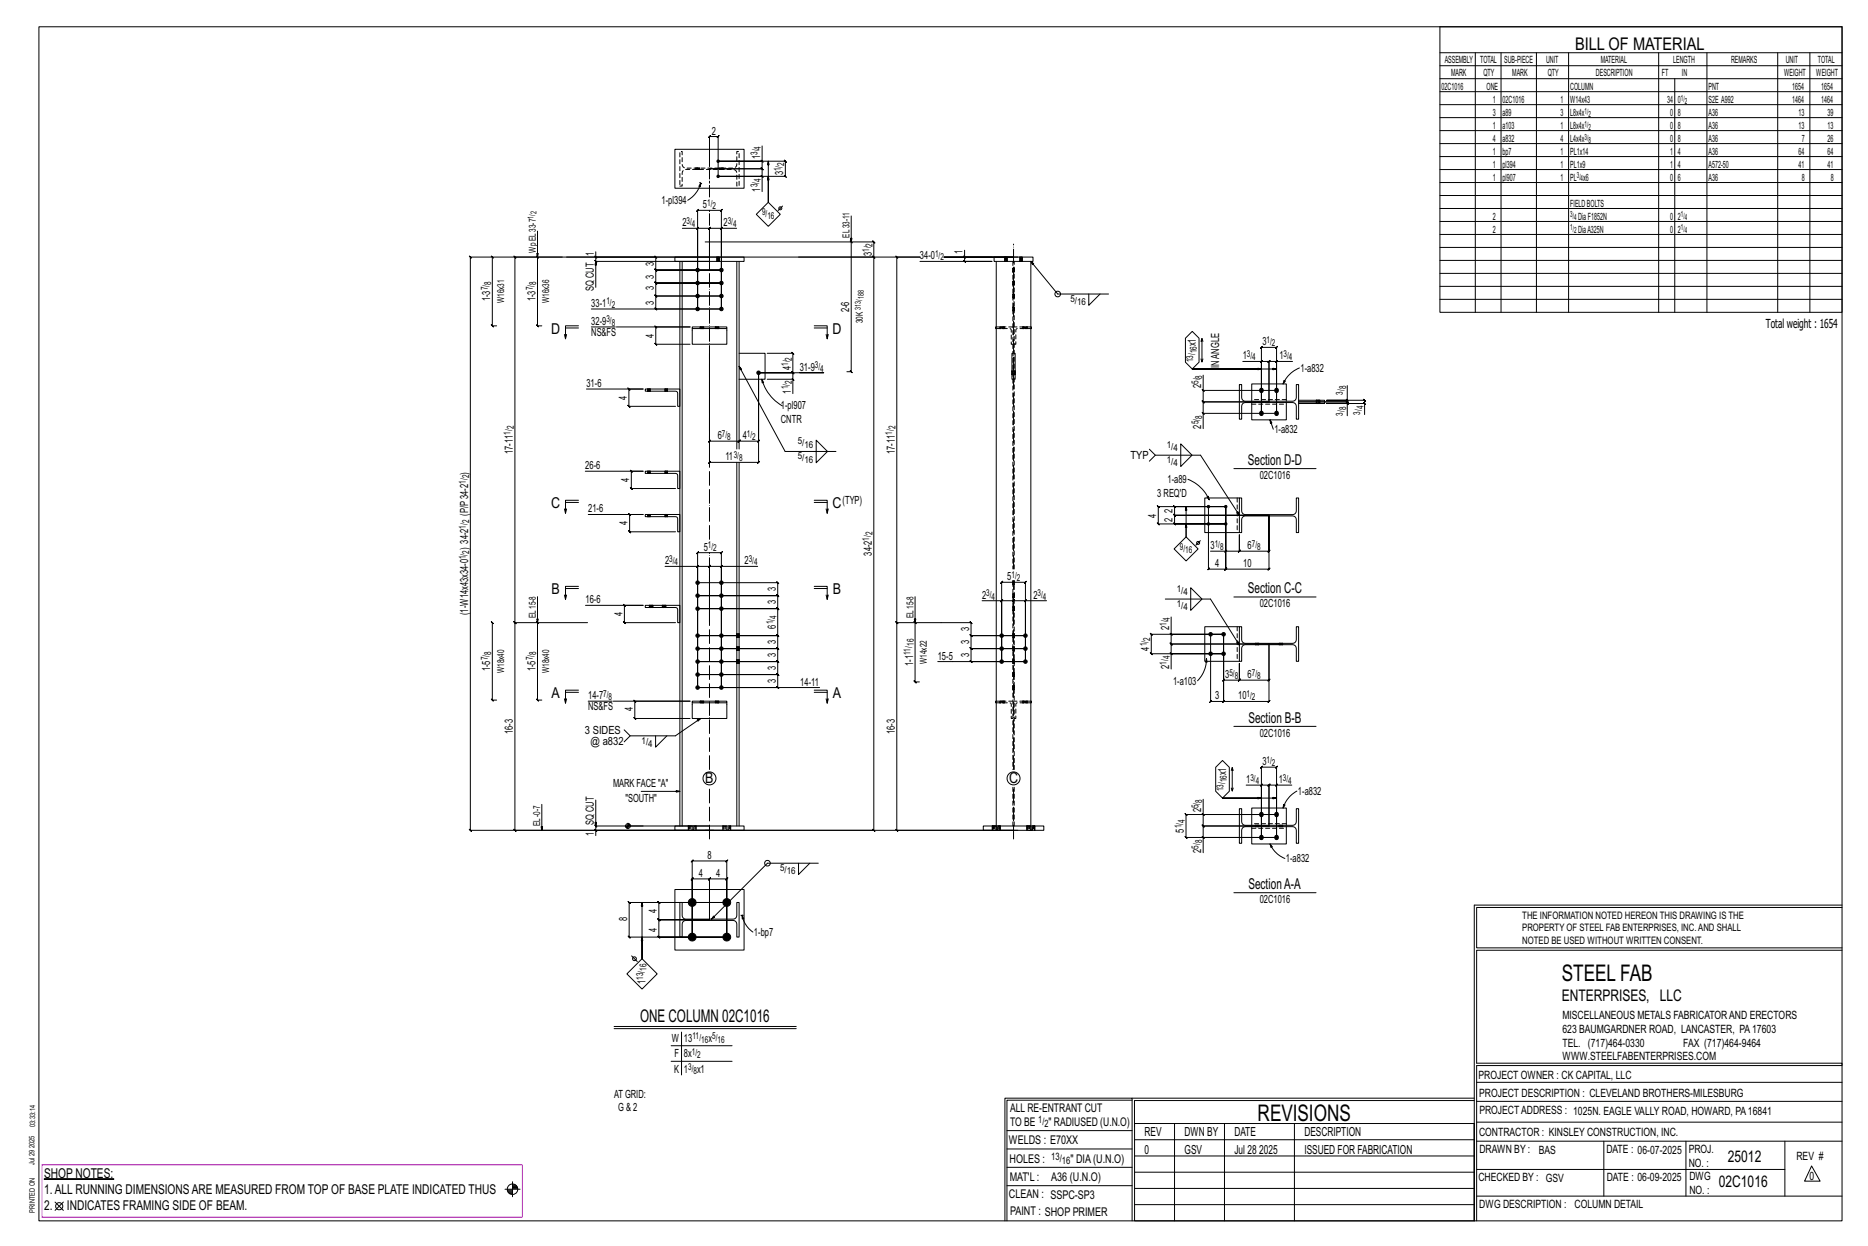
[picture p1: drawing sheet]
<svg xmlns="http://www.w3.org/2000/svg" width="914mm" height="610mm" viewBox="0 0 914 610" stroke-linecap="round" stroke-linejoin="round" font-family="sans-serif">
<g fill="#000" stroke="#000" stroke-width=".49">
<path d="M22 577h34z"/>
<circle cx="352" cy="79" r=".6"/>
<circle cx="352" cy="86" r=".6"/>
<circle cx="341" cy="132" r=".9"/>
<circle cx="341" cy="138" r=".9"/>
<circle cx="353" cy="138" r=".9"/>
<circle cx="353" cy="132" r=".9"/>
<circle cx="341" cy="145" r=".9"/>
<circle cx="341" cy="151" r=".9"/>
<circle cx="353" cy="151" r=".9"/>
<circle cx="353" cy="145" r=".9"/>
<circle cx="371" cy="182" r=".9"/>
<circle cx="618" cy="191" r="1"/>
<circle cx="625" cy="191" r="1"/>
<circle cx="617" cy="202" r="1"/>
<circle cx="625" cy="202" r="1"/>
<circle cx="592" cy="256" r=".6"/>
<circle cx="592" cy="248" r=".6"/>
<circle cx="600" cy="256" r=".6"/>
<circle cx="600" cy="248" r=".6"/>
<circle cx="341" cy="291" r=".9"/>
<circle cx="341" cy="285" r=".9"/>
<circle cx="341" cy="298" r=".9"/>
<circle cx="353" cy="285" r=".9"/>
<circle cx="353" cy="298" r=".9"/>
<circle cx="353" cy="291" r=".9"/>
<circle cx="341" cy="311" r=".9"/>
<circle cx="341" cy="317" r=".9"/>
<circle cx="353" cy="317" r=".9"/>
<circle cx="353" cy="311" r=".9"/>
<circle cx="490" cy="311" r=".9"/>
<circle cx="490" cy="317" r=".9"/>
<circle cx="502" cy="311" r=".9"/>
<circle cx="502" cy="317" r=".9"/>
<circle cx="593" cy="320" r=".9"/>
<circle cx="593" cy="310" r=".9"/>
<circle cx="599" cy="310" r=".9"/>
<circle cx="599" cy="320" r=".9"/>
<circle cx="341" cy="330" r=".9"/>
<circle cx="341" cy="336" r=".9"/>
<circle cx="341" cy="324" r=".9"/>
<circle cx="353" cy="324" r=".9"/>
<circle cx="353" cy="336" r=".9"/>
<circle cx="353" cy="330" r=".9"/>
<circle cx="490" cy="324" r=".9"/>
<circle cx="502" cy="324" r=".9"/>
<circle cx="618" cy="398" r="1"/>
<circle cx="625" cy="398" r="1"/>
<circle cx="617" cy="410" r="1"/>
<circle cx="625" cy="410" r="1"/>
<circle cx="339" cy="442" r="1.9"/>
<circle cx="339" cy="458" r="1.9"/>
<circle cx="356" cy="458" r="1.9"/>
<circle cx="356" cy="442" r="1.9"/>
</g>
<g fill="none" stroke="#000" stroke-width=".49">
<path d="M19 13h883v584h-883zM705 13h197v140h-197zM705 26h197M705 32h197M705 39h197M722 26v127M735 26v127M752 26v127M768 26v127M812 26v127M820 39v114M836 26v127"/>
<path d="M870 26v127M886 26v127M705 45h197M705 51h197M705 58h197M330 73h34v19h-34zM373 78l1 1zM373 71v8h-21h32v-1l1 1h-1v7l1 1-1-1h-32h21v8M373 79v4v-1l1 1h-1h-26h26v-1l1 1h-1v3M376 79v20v-13M705 64h197M705 70h197"/>
<path d="M705 77h197M341 82h.1M341 83h.1M342 82h.1M342 83h.1M343 89v1M343 90v1h-1zM343 90a14 14 0 0 1-6 8M343 90h.1M347 82v-15l1-1-1 1h5h-1l1-1v1v19M352 82h.1M352 83h.1"/>
<path d="M354 82h.1M354 83h.1M373 86l1 1zM376 99l6 6-6 6-6-6zM705 83h197M705 89h197M705 96h197M263 113v46l1 1-1-1h2M334 112h7v39v-48l1-1-1 1h12l1-1-1 1v48v-39h8M341 112h6l1-1-1 1v14M342 111l-1 1zM345 118h83h-1l1 1v-1v8"/>
<path d="M353 112l1-1-1 1zM353 112h-6l1-1-1 1v14M383 101l-2 2M416 118l1 1zM417 106v76l-1-1 1 1h-2M705 102h197M705 108h197M705 115h197M240 125l1 1zM241 126v33h-1l1 1v-1h2M263 125l1 1zM275 126h-23v-1l1 1h-1v179"/>
<path d="M277 126h44v-1l1 1h-1v6l1 1-1-1h32h-32l1 1-1-1v6l1 1-1-1h32h-32l1 1-1-1v7v-1l1 1h-1h32h-32v-1l1 1h-1v6l1 1-1-1h32h-64M291 125l1 1zM292 123v3h55M292 126v2l-1-1 1 1h55M292 128v13M330 126h34v2h-34zM333 128v276M334 128v276M351 126h.1M351 128h.1M352 126h.1M352 128h.1"/>
<path d="M361 128v92M362 128v92M391 126h37l-1-1 1 1v280h-1l1 1v-1h-83M427 125l1 1zM472 125l1 1zM472 122v4h14M472 126v2v-1l1 1h-1h14h-36M487 126h19v2h-19zM488 128v276M492 126h.1M492 128h.1M493 126h.1"/>
<path d="M493 128h.1M496 138h.1M496 139h.1M496 131h.1M496 133h.1M496 126h-34h36M499 126h.1M499 128h.1M500 126h.1M500 128h.1M705 121h197M705 127h197"/>
<path d="M705 134h197M283 159h-6v7v-2M289 160h12M302 160h36h-17v-1l1 1h-1v8l1 1-1-1h17M339 160h17v1h-17zM399 159h6v7v-2M488 160v1M489 160h.1M492 160h.1M496 150h.1M496 152h.1M496 144h.1"/>
<path d="M496 146h.1M501 160h.1M503 160h.1M505 160v1M533 144v5l5-5M543 144h-25l-13-16 1 1h-1v-1v276M705 140h197M705 146h197M276 164l1 2M277 160h6M339 161v7h17v-7M347 173v43l1-1-1 1h15h-1l1-1-1 1 1-1v1h9l1-1-1 1v-34v44h1l-1 1v-1h-24h1l-1 1v-1z"/>
<path d="M362 173h12v13h-12M362 179l22 42h25M376 173h12v-1l1 1h-1v9l1 1-1-1h-17h17l1 1-1-1v4M399 160h6M404 164l1 2M489 161h.1M492 161h.1M495 173h2v13h-2zM501 161h.1M503 161h.1M580 165l4-3 3 3v12l-3 4-4-4zM588 176v1l1-1"/>
<path d="M588 167v-1v11M588 166l1 1M608 177h9v25v-32l1-1-1 1h8h-1l1-1v1v32v-25h8M617 177h4l1-1-1 1v20M618 176l-1 1zM625 177h-4l1-1-1 1v20M625 176l-1 1zM287 190h28h-7h-1l1 1v-1v9l-1-1 1 1h23M316 190h17v9h-1v-7l-1-1h-15zM317 190h.1M317 191h.1M318 190h.1"/>
<path d="M318 191h.1M326 190h.1M326 191h.1M327 190h.1M327 191h.1M371 182h32h-12M373 186l1 1h-1zM373 186a22 22 0 0 0 10 13M376 186h12v7M388 185l1 1zM495 182h.1M495 183h.1"/>
<path d="M497 182h.1M497 183h.1M588 191l1 1zM589 184v7h36M589 191v6l-1-1 1 1h32M607 188h1v7l2 1h23l2-1v-7h1v17h-1l-1-7-1-1h-24l-1 2v6h-1zM613 196v-8h17v8M613 197v8h17v-8M617 181h-33h41M621 197h-32l-1-1 1 1v5M629 186l-1 2zM636 196h12v1h-12"/>
<path d="M636 180a15 15 0 0 0-8 8M644 196h.1M644 197h.1M646 196h.1M646 197h.1M659 197l1 1zM659 195l1 1zM659 196v1v-1l1 1h-1h-23h23v-1l1 1h-1M659 189v7h-10h19l-1-1 1 1v1M667 197l1 1zM400 215l5 6-5 5zM563 220l3 3h22l19 29"/>
<path d="M578 217l6 6-6 5zM588 202l1 1zM622 205l1 5M625 202h-36v8M668 203v-6h-19h10v6M287 231h28h-6v-1l1 1h-1v8l1 1-1-1h22M316 231h17v8h-1v-6l-1-1h-15zM317 231h.1M317 232h.1M318 231h.1M318 232h.1M326 231h.1"/>
<path d="M326 232h.1M327 231h.1M327 232h.1M361 226v178M362 226v178M566 223l-3 3M581 234a19 19 0 0 1 11 11M604 229h40M276 249l1 2M277 246h6M283 245h-6v6v-2M288 252h27h-7v-1l1 1h-1v8l1 1-1-1h23"/>
<path d="M316 252h17v8h-1v-6l-1-1h-15zM317 252h.1M317 253h.1M318 252h.1M318 253h.1M326 252h.1M326 253h.1M327 252h.1M327 253h.1M399 245h6v6v-2M399 246h6M404 249l1 2"/>
<path d="M566 247l1 1h33h-25l-1-1 1 1v4h-1l1 1v-1h46h-46h-1l1 1v-1v4h-1l1 1v-1h25h-33v1l-1-1h1v-8zM581 248v15v-7M591 243l1 2zM592 248v30l-1 1 1-1h8v1l1-1h-1v-30v30v1l1-1h-1h21v1l1-1h-1v-26v18l1-1-1 1h-14v-1l-1 1h1v-8v8v-1l-1 1h1h-7M600 248v22h-7M607 244h1v7l2 1h23l2-2v-6h1v17h-1l-1-7-1-2-24 1-1 1v7h-1zM607 244h-17v17h17M326 277h15v59v-66v1l1-1h-1h12v1l1-1h-1v66v-59h18M341 278l1-1zM341 277h6v1l1-1h-1v28v-28v1l1-1h-1h6M353 278l1-1zM581 263l5 6-5 5-6-5z"/>
<path d="M588 265l-3 2M600 270l1-1zM263 292v51v-1l1 1h-1h2M276 291l1 2M277 288h6M283 287h-6v6v-2M287 296h28h-9h-1l1 1v-1v9l-1-1 1 1h25M316 296h17v9h-1v-7l-1-1h-15zM318 296h.1M318 297h.1M320 296h.1M320 297h.1"/>
<path d="M324 296h.1M324 297h.1M326 296h.1M326 297h.1M341 285h40h-1l1 1v-1v6h-1l1 1v-1h-40h40h-1l1 1v-1v7l-1-1 1 1h-40h40l-1-1 1 1v13l-1-1 1 1h-40h40l-1-1 1 1v6h-1l1 1v-1h-40h40h-1l1 1v-1v7l-1-1 1 1h-40h40l-1-1 1 1v6h-1l1 1v-1h-40h40h-1l1 1v-1v6h-1l1 1v-1h-40h60M399 287h6v6v-2M399 288h6M404 291l1 2M448 292v42l-1-1 1 1h2M481 294h9v30v-39l1-1-1 1h12h-1l1-1v1v39v-30h10M490 294l1-1zM490 294h6l1-1-1 1v11v-11l1-1-1 1h6"/>
<path d="M496 297h.1M496 299h.1M496 291h.1M496 292h.1M496 284h.1M496 286h.1M501 294l1-1zM570 293h23l14 23M583 288l5 5-5 6zM604 292h40M240 304l1 1zM241 305v38l-1-1 1 1h2"/>
<path d="M252 304l1 1zM263 304l1 1zM288 305h-36v-1l1 1h-1v101l1 1-1-1h97M361 318h.1M361 316h.1M361 312h.1M361 310h.1M362 318h.1M362 316h.1M362 312h.1M362 310h.1M438 304l1 1z"/>
<path d="M439 305v-179l-1-1 1 1h11h-220v-1l1 1h-1v280l1 1-1-1h266M447 304l1 1zM496 318h.1M496 316h.1M496 312h.1M496 310h.1M573 310l1 1zM573 319l1 1zM573 302v8h26h-35h-1l1 1v-1v10l-1-1 1 1h35h-26v7M573 310v5l1 1-1-1h55h-55l1 1-1-1v5M593 310v33l-1 1 1-1h6l-1 1 1-1v-33v33l-1 1 1-1h22v1l1-1h-1v-28v18l1-1-1 1h-14v-1l-1 1h1v-8v8v-1l-1 1h1h-8v-1l-1 1h1v-13M607 307h1v7l2 1h23l2-2v-6h1v17h-1l-1-7-1-2-24 1-1 1v7h-1z"/>
<path d="M607 307h-17v17h17M614 315h.1M616 315h.1M626 315h.1M628 315h.1M277 339h6M283 338h-6v6v-2M361 325h.1M361 323h.1M362 325h.1M362 323h.1M399 338h6v6v-2"/>
<path d="M399 339h6M459 324h43h-27h1l-1-1v1v-7l1 1-1-1h27h-27l1 1-1-1v-6h1l-1-1v1h27h-27h1l-1-1v1v-6h1l-1-1v1h-36l-1-1 1 1v101h-1l1 1v-1h59M496 325h.1M496 323h.1M496 336h.1M496 337h.1M496 329h.1M496 331h.1M591 322v2h-1zM591 322a15 15 0 0 1-5 11M276 342l1 2M288 343h12"/>
<path d="M300 343h38h-27h-1l1 1v-1v9l-1-1 1 1h27M339 343h17v1h-17zM339 344v8h17v-8M343 352l-12 8h-23l-2-3M404 342l1 2M488 343v1M489 343h.1M489 344h.1M492 343h.1M492 344h.1M501 343h.1M501 344h.1"/>
<path d="M503 343h.1M503 344h.1M505 343v1M604 355h40M308 360l-2 3M321 360v6l5-6M595 375l3-3 4 3v12l-4 3-3-3zM603 376v1M604 377l-1-1v11M265 394v12M292 391v13M314 387h19"/>
<path d="M588 398l1 1zM589 398v6h-1l1 1v-1h32M603 386v1l1-1M607 396h1v7l2 1h23l2-2v-6h1v17h-1l-1-7-1-2-24 1-1 1v7h-1zM610 384h7v26v-35v1l1-1h-1h8l-1 1 1-1v35h-36v7M617 384v1l1-1zM617 384h4v1l1-1h-1v20M617 390h-19h27M625 384l-1 1zM625 384h-4h1l-1 1v-1v20M628 394h1l-1 1zM632 384h-7v26h-44l-1-1 1 1v-12v1l-1-1h1h44h-36v-7"/>
<path d="M635 387a14 14 0 0 0-7 8M291 406l1 1zM306 404h9M306 404h1M306 405h1M307 405h.1M307 403v3M307 404h2M307 404h1M307 403h1M330 404h34v2h-34zM337 404h.1"/>
<path d="M337 406h.1M341 404h.1M341 406h.1M347 406h-55v3M347 404h-55h-1l1 1v-1v2M354 404h.1M354 406h.1M358 404h.1M358 406h.1M481 404h30v2h-30zM486 404h.1M486 406h.1"/>
<path d="M490 406h.1M490 404h.1M503 404h.1M503 406h.1M507 406h.1M507 404h.1M588 409l1 1zM613 404v-9h17v9M613 404v9h17v-9M614 404h.1M616 404h.1M621 404h-32h-1l1 1v-1v6"/>
<path d="M622 413l1 1-1 1zM622 413a13 13 0 0 0 7 7M626 404h.1M628 404h.1M330 435h34v30h-34zM339 421l-1 1 1-1h17l-1 1 1-1v37v-28l-1 1 1-1h-9h1l-1 1v-1v20v-20h1l-1 1v-1h-8l-1 1 1-1v28zM391 422v6l5-6M401 422h-25l-28 28M604 437h40M307 441l1 1h48h-33l-1-1 1 1v8h-1l1 1v-1h24h-24h-1l1 1v-1v8h-1l1 1v-1h33h-48v1l-1-1h1v-16zM314 442v27v-11M333 442h1v7l2 1h24l1-2v-6h1v16h-1v-7l-2-1h-24l-1 2v6h-1z"/>
<path d="M363 448h.1M363 448l1 1-1 1zM363 448a13 13 0 0 0 6 8M363 448h1M722 443v154M722 443h180M902 444h-179v20h179M309 468l3 2M314 469l8 7-8 8-7-8zM902 465h-179v55h179v1h-179v76M301 502h89M301 503h89"/>
<path d="M329 512h29M329 519h29M334 505v21M554 538h-61v59M554 537h168M722 538h-167v13M723 539h179M723 530h179M493 553h61M555 550h167v47h-167zM555 558h167M575 550v47"/>
<path d="M599 550v47M634 550v47M723 549h179M723 558h179M785 558v27M825 558v27M874 558v27M251 578v8M251 580h1M493 571h61M493 562h61M555 573h167"/>
<path d="M555 566h167M723 572h151M887 570l4 8h-8zM27 588l4 4M31 588l-4 4M247 582h8M248 582h3M248 583h3M249 583h2M249 584h2M251 581h2M251 580h2"/>
<path d="M492 597v-60h62v60M493 580h61M555 589h167M555 581h167M723 585h179"/>
<circle cx="382" cy="102" r=".7"/>
<circle cx="518" cy="144" r="1.4"/>
<circle cx="586" cy="266" r=".7"/>
<circle cx="347" cy="381" r="3"/>
<circle cx="496" cy="381" r="3"/>
<circle cx="307" cy="404" r="1.2"/>
<circle cx="376" cy="422" r="1.4"/>
<circle cx="311" cy="469" r=".9"/>
<circle cx="29" cy="590" r="1.8"/>
<circle cx="251" cy="582" r="2.6"/>
</g>
<path d="M21 570h235v26h-235z" fill="none" stroke="#f0f" stroke-width=".5"/>
<g fill="none" stroke="#000" stroke-width=".49" stroke-dasharray="2 1.4">
<path d="M333 74h1v7l2 1h24l1-2v-6h1v17h-1v-7l-2-1h-24l-1 2v6h-1zM341 82h.1M341 82v1M341 83h.1M341 83v-1M341 82v1zM341 83l1-1M341 82h1M342 83v-1M342 83h.1M352 82h.1M352 82v1"/>
<path d="M352 83h.1M353 83v-1M353 82v1zM353 83l1-1M353 82h.1M354 83v-1M354 83h.1M351 126h.1M351 126v2M351 128h.1M351 128v-2M351 126l1 2z"/>
<path d="M352 128v-2M352 126h.1M352 128h.1M492 126h.1M492 126v2M492 128h.1M492 128v-2M492 126v2zM492 128l1-2M492 126h1M493 128v-2M493 128h.1"/>
<path d="M496 138h.1M496 139h.1M496 138v1M496 132h.1M496 131h.1M496 133h.1M496 132v1M496 128v150M499 126h.1M499 126v2M499 128h.1M499 128v-2"/>
<path d="M500 126v2zM500 128v-2M500 126h.1M500 128h.1M343 160v1zM343 160h.1M343 160v1M344 160v1M350 160v1zM350 160h.1M351 160l-1 1M351 160v1"/>
<path d="M352 160v1M489 160v1M489 160h1M490 160l-1 1M490 160v1M491 160v1M492 160h.1M496 151h.1M496 150h.1M496 152h.1M496 151v1M496 144v1z"/>
<path d="M496 144h.1M496 146h.1M496 145v1M496 145h.1M496 160h-8M501 160v1M501 160h.1M502 160l-1 1M502 160v1M503 160v1M503 160h.1M505 160h-9"/>
<path d="M343 161l1-1-1 1M351 161v-1l-1 1M488 161h7v7h1M490 161l1-1-1 1M492 161h.1M492 161v-1M496 168h1v-7h8M502 161v-1l-1 1M503 161h.1M503 161v-1M317 190v1M317 190h.1"/>
<path d="M318 190v1zM318 190l-1 1M318 191h-1M318 190v1M318 190h.1M318 191h.1M318 191v-1M326 190v1M326 190h.1M326 190v1zM326 191h.1M327 190v1"/>
<path d="M327 190h.1M327 191h.1M327 191v-1M495 182h2zM495 182h2M495 182h.1M495 183h.1M495 183h2M495 182l2 1M497 182h-2M497 182h.1M497 182v1"/>
<path d="M613 198h17M630 196h-17M644 196h.1M644 196v1M644 197h.1M645 197v-1M645 196v1zM645 197l1-1M645 196h1M646 197v-1M646 197h.1M317 231v1"/>
<path d="M317 231h.1M318 231v1zM318 231l-1 1M318 232h-1M318 231v1M318 231h.1M318 232h.1M318 232v-1M326 231v1M326 231h.1M326 231v1zM326 232h.1"/>
<path d="M327 231v1M327 231h.1M327 232h.1M327 232v-1M317 252v1M317 252h.1M318 252v1zM318 252l-1 1M318 253h-1M318 252v1M318 252h.1M318 253h.1"/>
<path d="M318 253v-1M326 252v1M326 252h.1M326 252v1zM326 253h.1M327 252v1M327 252h.1M327 253h.1M327 253v-1M606 244v17M496 278v-150M318 296v1"/>
<path d="M318 296h.1M319 296v1zM319 296l-1 1M319 297h-1M319 296v1M320 296h.1M320 297h.1M320 297v-1M324 296v1M324 296h.1M325 296l-1 1M325 296v1z"/>
<path d="M325 297h.1M325 296v1M326 296v1M326 296h.1M326 297h.1M326 297v-1M496 297v1zM496 297h.1M496 299h.1M496 298v1M496 298h.1M496 291h.1"/>
<path d="M496 292h.1M496 291v1M496 285h.1M496 284h.1M496 286h.1M496 285v1M496 285v91M361 317l1 1zM361 318h.1M361 317h.1M361 311h1zM361 312h.1"/>
<path d="M361 311h.1M361 318h1M361 312h1M362 316h-1M362 310h-1M362 318h-1M362 318h.1M362 316v1M362 317l-1-1M362 317h-1M362 311h-1M362 312h-1"/>
<path d="M362 312h.1M362 310h.1M362 311l-1-1M496 317h.1M496 317v-1M496 318h.1M496 317v1M496 311h.1M496 310h.1M496 312h.1M496 311v1M496 316h.1"/>
<path d="M496 316v1M606 307v17M614 315h1M614 315h.1M615 315h-1M615 315h.1M615 315h1M616 315h.1M626 315h.1M627 315h.1M627 315h1M628 315h.1"/>
<path d="M361 324h1zM361 325v-1M361 324v-1M361 325h1M362 323h-1M362 324h-1M362 324v1M362 323h.1M362 324l-1-1M496 336h.1M496 337h.1M496 336v1"/>
<path d="M496 330h.1M496 329h.1M496 331h.1M496 330v1M496 323v1zM496 323h.1M496 325v-1M496 324v1M496 324h.1M496 325h.1M343 343v1zM343 343h.1"/>
<path d="M343 343v1M343 344l1-1-1 1M344 343v1M350 343v1zM350 343h.1M351 343l-1 1M351 344v-1l-1 1M351 343v1M352 343v1M488 344h7v8h1M489 343v1M489 343h1"/>
<path d="M490 343l-1 1M490 343v1M490 344l1-1-1 1M491 343v1M492 343h.1M492 344h.1M492 344v-1M496 343h-8M496 352h1v-8h8M501 343v1M501 343h.1M502 343l-1 1"/>
<path d="M502 344v-1l-1 1M502 343v1M503 343v1M503 343h.1M503 344h.1M503 344v-1M505 343h-9M496 376v-91M496 385v19M337 404v2M337 404h.1M338 404h-1v2"/>
<path d="M339 404h1v2h-1zM339 404h-1v2h-1M339 406h-1M340 404v2M340 404h1v2h-1M341 404h.1M341 406h.1M341 406v-2M354 404v2M354 404h.1M355 404h-1v2M356 404h1v2h-1z"/>
<path d="M356 404h-1v2h-1M356 406h-1M357 404v2M357 404h1v2h-1M358 404h.1M358 406h.1M358 406v-2M486 404v2M486 404h.1M487 404h-1v2M488 404v2zM488 404h-1v2h-1"/>
<path d="M488 406h-1M488 404h1v2h-1M489 404v2M489 404h1M490 406h-1M490 406v-2M496 404v-19M503 404v2M503 404h.1M504 404h-1v2M505 404v2zM505 404h-1v2h-1"/>
<path d="M505 406h-1M505 404h1v2h-1M506 404v2M506 404h1M507 406h-1M507 406v-2M613 405h17M614 404h1M614 404h.1M615 404h-1M615 404h.1M615 404h1"/>
<path d="M616 404h.1M626 404h.1M627 404h.1M627 404h1M628 404h.1M630 403h-17"/>
</g>
<path d="M347 264v-145M496 278v-159M347 376v-106M496 376v-91M347 410v-25M496 410v-25" fill="none" stroke="#000" stroke-width=".49" stroke-dasharray="6.8 1 0 1"/>
<path d="M347 96v-13M347 128v-25" fill="none" stroke="#000" stroke-width=".49" stroke-dasharray="5.8 1 1 1"/>
<g font-size="11.2">
<text x="764" y="480">STEEL FAB</text>
<text x="616" y="548">REVISIONS</text>
</g>
<g font-size="8.6">
<text x="771" y="24">BILL OF MATERIAL</text>
<text x="313" y="500">ONE COLUMN 02C1016</text>
</g>
<g font-size="7.9">
<text x="765" y="490">ENTERPRISES, LLC</text>
<text x="846" y="569">25012</text>
<text x="841" y="581">02C1016</text>
</g>
<g font-size="7.3">
<text x="270" y="163">D</text>
<text x="408" y="163">D</text>
<text x="611" y="228">Section D-D</text>
<text x="270" y="249">C</text>
<text x="408" y="249">C</text>
<text x="270" y="291">B</text>
<text x="408" y="291">B</text>
<text x="611" y="290">Section C-C</text>
<text x="270" y="342">A</text>
<text x="408" y="342">A</text>
<text x="611" y="354">Section B-B</text>
<text x="345" y="383">B</text>
<text x="494" y="383">C</text>
<text x="611" y="435">SectionA-A</text>
</g>
<g font-size="6.6">
<text x="22" y="576">SHOP NOTES:</text>
<text x="22" y="584">1.ALL RUNNING DIMENSIONSARE MEASURED FROM TOP OF BASE PLATE INDICATED THUS</text>
<text x="22" y="592">2.</text>
<text x="33" y="592">INDICATES FRAMING SIDE OF BEAM.</text>
</g>
<g font-size="6.1">
<text x="864" y="161">Total weight : 1654</text>
<text x="560" y="556">REV</text>
<text x="580" y="556">DWN BY</text>
<text x="604" y="556">DATE</text>
<text x="639" y="556">DESCRIPTION</text>
<text x="560" y="564">0</text>
<text x="580" y="564">GSV</text>
<text x="604" y="564">Jul 28</text>
<text x="616" y="564">2025</text>
<text x="639" y="564">ISSUED FOR FABRICATION</text>
</g>
<g font-size="5.9">
<text x="494" y="560">WELDS : E70XX</text>
<text x="494" y="569">HOLES :</text>
<text x="524" y="569">&quot; DIA(U.N.O)</text>
<text x="494" y="578">MAT'L :</text>
<text x="515" y="578">A36 (U.N.O)</text>
<text x="494" y="586">CLEAN : SSPC-SP3</text>
<text x="495" y="595">PAINT : SHOP PRIMER</text>
</g>
<g font-size="5.8">
<text x="494" y="544">ALL RE-ENTRANT CUT</text>
<text x="494" y="551">TO BE</text>
<text x="513" y="551">&quot; RADIUSED (U.N.O)</text>
</g>
<g font-size="5.6">
<text x="765" y="499">MISCELLANEOUS METALS FABRICATORAND ERECTORS</text>
<text x="765" y="505">623 BAUMGARDNER ROAD, LANCASTER, PA17603</text>
<text x="765" y="512">TEL. (717)464-0330</text>
<text x="824" y="512">FAX (717)464-9464</text>
<text x="765" y="519">WWW.STEELFABENTERPRISES.COM</text>
<text x="724" y="528">PROJECT OWNER : CK CAPITAL, LLC</text>
<text x="724" y="537">PROJECT DESCRIPTION : CLEVELAND BROTHERS-MILESBURG</text>
<text x="724" y="545">PROJECTADDRESS : 1025N. EAGLE VALLY ROAD, HOWARD, PA16841</text>
<text x="724" y="556">CONTRACTOR : KINSLEY CONSTRUCTION, INC.</text>
<text x="724" y="564">DRAWN BY :</text>
<text x="753" y="564">BAS</text>
<text x="786" y="564">DATE : 06-07-2025</text>
<text x="827" y="564">PROJ.</text>
<text x="879" y="568">REV #</text>
<text x="827" y="571">NO. :</text>
<text x="724" y="578">CHECKED BY : GSV</text>
<text x="787" y="578">DATE : 06-09-2025</text>
<text x="827" y="578">DWG</text>
<text x="886" y="578">0</text>
<text x="827" y="584">NO. :</text>
<text x="724" y="591">DWG DESCRIPTION : COLUMN DETAIL</text>
</g>
<g font-size="5.5">
<text x="348" y="66">2</text>
<text x="372" y="78" transform="rotate(-90 372 78)">1</text>
<text x="383" y="86" transform="rotate(-90 383 86)">3</text>
<text x="372" y="94" transform="rotate(-90 372 94)">1</text>
<text x="324" y="100">1-pl394</text>
<text x="344" y="102">5</text>
<text x="334" y="111">2</text>
<text x="354" y="111">2</text>
<text x="291" y="125" transform="rotate(-90 291 125)">1</text>
<text x="427" y="125" transform="rotate(-90 427 125)">3</text>
<text x="471" y="124" transform="rotate(-90 471 124)">1</text>
<text x="320" y="130" transform="rotate(-90 320 130)">3</text>
<text x="450" y="127">34-0</text>
<text x="320" y="136" transform="rotate(-90 320 136)">3</text>
<text x="291" y="142" transform="rotate(-90 291 142)">SQ CUT</text>
<text x="320" y="142" transform="rotate(-90 320 142)">3</text>
<text x="240" y="147" transform="rotate(-90 240 147)">1-3</text>
<text x="262" y="147" transform="rotate(-90 262 147)">1-3</text>
<text x="320" y="149" transform="rotate(-90 320 149)">3</text>
<text x="289" y="150">33-1</text>
<text x="416" y="153" transform="rotate(-90 416 153)">2-6</text>
<text x="289" y="159">32-9</text>
<text x="289" y="164">NS&amp;FS</text>
<text x="320" y="165" transform="rotate(-90 320 165)">4</text>
<text x="585" y="169" transform="rotate(-90 585 169)">x1</text>
<text x="618" y="169">3</text>
<text x="597" y="180" transform="rotate(-90 597 180)">I</text>
<text x="597" y="179" transform="rotate(-90 597 179)">NANGLE</text>
<text x="608" y="176">1</text>
<text x="626" y="176">1</text>
<text x="387" y="181" transform="rotate(-90 387 181)">4</text>
<text x="391" y="181">31-9</text>
<text x="637" y="182">1-a832</text>
<text x="287" y="189">31-6</text>
<text x="588" y="190" transform="rotate(-90 588 190)">2</text>
<text x="307" y="196" transform="rotate(-90 307 196)">4</text>
<text x="387" y="193" transform="rotate(-90 387 193)">1</text>
<text x="382" y="200">1-pl907</text>
<text x="382" y="207">CNTR</text>
<text x="588" y="210" transform="rotate(-90 588 210)">2</text>
<text x="351" y="215">6</text>
<text x="364" y="215">4</text>
<text x="624" y="212">1-a832</text>
<text x="251" y="222" transform="rotate(-90 251 222)">17-11</text>
<text x="355" y="225">11</text>
<text x="438" y="222" transform="rotate(-90 438 222)">17-11</text>
<text x="553" y="224">TYP</text>
<text x="229" y="232" transform="rotate(-90 229 232)">)</text>
<text x="287" y="230">26-6</text>
<text x="308" y="236" transform="rotate(-90 308 236)">4</text>
<text x="572" y="236">1-a89</text>
<text x="617" y="234">02C1016</text>
<text x="567" y="243">3 REQ'D</text>
<text x="288" y="251">21-6</text>
<text x="412" y="247">(TYP)</text>
<text x="574" y="251" transform="rotate(-90 574 251)">2</text>
<text x="229" y="252" transform="rotate(-90 229 252)">(P/P34-2</text>
<text x="307" y="257" transform="rotate(-90 307 257)">4</text>
<text x="566" y="253" transform="rotate(-90 566 253)">4</text>
<text x="574" y="255" transform="rotate(-90 574 255)">2</text>
<text x="229" y="269" transform="rotate(-90 229 269)">) 34-2</text>
<text x="344" y="269">5</text>
<text x="593" y="269">3</text>
<text x="611" y="269">6</text>
<text x="427" y="272" transform="rotate(-90 427 272)">34-2</text>
<text x="326" y="276">2</text>
<text x="364" y="276">2</text>
<text x="595" y="277">4</text>
<text x="609" y="277">10</text>
<text x="493" y="284">5</text>
<text x="380" y="289" transform="rotate(-90 380 289)">3</text>
<text x="481" y="293">2</text>
<text x="506" y="293">2</text>
<text x="287" y="295">16-6</text>
<text x="380" y="296" transform="rotate(-90 380 296)">3</text>
<text x="617" y="297">02C1016</text>
<text x="229" y="301" transform="rotate(-90 229 301)">(1-W14x43x34-0</text>
<text x="305" y="301" transform="rotate(-90 305 301)">4</text>
<text x="380" y="308" transform="rotate(-90 380 308)">6</text>
<text x="474" y="309" transform="rotate(-90 474 309)">3</text>
<text x="572" y="308" transform="rotate(-90 572 308)">2</text>
<text x="380" y="315" transform="rotate(-90 380 315)">3</text>
<text x="474" y="315" transform="rotate(-90 474 315)">3</text>
<text x="380" y="322" transform="rotate(-90 380 322)">3</text>
<text x="459" y="323">15-5</text>
<text x="474" y="322" transform="rotate(-90 474 322)">3</text>
<text x="563" y="318" transform="rotate(-90 563 318)">4</text>
<text x="240" y="328" transform="rotate(-90 240 328)">1-5</text>
<text x="262" y="328" transform="rotate(-90 262 328)">1-5</text>
<text x="380" y="328" transform="rotate(-90 380 328)">3</text>
<text x="447" y="326" transform="rotate(-90 447 326)">1-1</text>
<text x="572" y="327" transform="rotate(-90 572 327)">2</text>
<text x="380" y="334" transform="rotate(-90 380 334)">3</text>
<text x="392" y="335">14-11</text>
<text x="574" y="335">1-a103</text>
<text x="600" y="332">3</text>
<text x="611" y="332">6</text>
<text x="288" y="342">14-7</text>
<text x="288" y="348">NS&amp;FS</text>
<text x="310" y="348" transform="rotate(-90 310 348)">4</text>
<text x="595" y="342">3</text>
<text x="606" y="342">10</text>
<text x="251" y="359" transform="rotate(-90 251 359)">16-3</text>
<text x="286" y="359">3 SIDES</text>
<text x="438" y="359" transform="rotate(-90 438 359)">16-3</text>
<text x="289" y="365">@ a832</text>
<text x="617" y="360">02C1016</text>
<text x="618" y="374">3</text>
<text x="600" y="379" transform="rotate(-90 600 379)">x1</text>
<text x="610" y="383">1</text>
<text x="626" y="383">1</text>
<text x="300" y="385">MARK FACE &quot;A&quot;</text>
<text x="635" y="389">1-a832</text>
<text x="306" y="392">&quot;SOUTH&quot;</text>
<text x="588" y="397" transform="rotate(-90 588 397)">2</text>
<text x="291" y="404" transform="rotate(-90 291 404)">SQ CUT</text>
<text x="580" y="407" transform="rotate(-90 580 407)">5</text>
<text x="291" y="409" transform="rotate(-90 291 409)">1</text>
<text x="588" y="417" transform="rotate(-90 588 417)">2</text>
<text x="346" y="420">8</text>
<text x="629" y="422">1-a832</text>
<text x="342" y="429">4</text>
<text x="351" y="429">4</text>
<text x="617" y="442">02C1016</text>
<text x="322" y="447" transform="rotate(-90 322 447)">4</text>
<text x="307" y="451" transform="rotate(-90 307 451)">8</text>
<text x="322" y="456" transform="rotate(-90 322 456)">4</text>
<text x="369" y="458">1-bp7</text>
<text x="316" y="481" transform="rotate(-90 316 481)">1</text>
<text x="329" y="510">W</text>
<text x="335" y="510">13</text>
<text x="347" y="510">x</text>
<text x="330" y="517">F</text>
<text x="335" y="517">8x</text>
<text x="330" y="525">K</text>
<text x="335" y="525">1</text>
<text x="341" y="525">x1</text>
<text x="301" y="537">AT GRID:</text>
<text x="303" y="544">G &amp; 2</text>
</g>
<g font-size="5">
<text x="745" y="450">THE INFORMATION NOTED HEREON THIS DRAWING IS THE</text>
<text x="745" y="456">PROPERTY OF STEEL FAB ENTERPRISES, INC.AND SHALL</text>
<text x="745" y="462">NOTED BE USED WITHOUT WRITTEN CONSENT.</text>
<text x="508" y="550">1/</text>
<text x="511" y="551">2</text>
<text x="515" y="568">13/</text>
<text x="520" y="570">16</text>
</g>
<g font-size="4.9">
<text x="707" y="31">ASSEMBLY</text>
<text x="725" y="31">TOTAL</text>
<text x="736" y="31">SUB-PIECE</text>
<text x="757" y="31">UNIT</text>
<text x="784" y="31">MATERIAL</text>
<text x="819" y="31">LENGTH</text>
<text x="847" y="31">REMARKS</text>
<text x="874" y="31">UNIT</text>
<text x="890" y="31">TOTAL</text>
<text x="710" y="37">MARK</text>
<text x="726" y="37">QTY</text>
<text x="740" y="37">MARK</text>
<text x="758" y="37">QTY</text>
<text x="781" y="37">DESCRIPTION</text>
<text x="814" y="37">FT</text>
<text x="823" y="37">IN</text>
<text x="873" y="37">WEIGHT</text>
<text x="889" y="37">WEIGHT</text>
<text x="706" y="44">02C1016</text>
<text x="728" y="44">ONE</text>
<text x="769" y="44">COLUMN</text>
<text x="836" y="44">PNT</text>
<text x="877" y="44">1654</text>
<text x="891" y="44">1654</text>
<text x="731" y="50">1</text>
<text x="736" y="50">02C1016</text>
<text x="764" y="50">1</text>
<text x="769" y="50">W14x43</text>
<text x="816" y="50">34</text>
<text x="821" y="50">0</text>
<text x="836" y="50">S2E A992</text>
<text x="877" y="50">1464</text>
<text x="891" y="50">1464</text>
<text x="731" y="57">3</text>
<text x="736" y="57">a89</text>
<text x="764" y="57">3</text>
<text x="769" y="57">L8x4x</text>
<text x="818" y="57">0</text>
<text x="821" y="57">8</text>
<text x="836" y="57">A36</text>
<text x="880" y="57">13</text>
<text x="895" y="57">39</text>
<text x="731" y="63">1</text>
<text x="736" y="63">a103</text>
<text x="764" y="63">1</text>
<text x="769" y="63">L8x4x</text>
<text x="818" y="63">0</text>
<text x="821" y="63">8</text>
<text x="836" y="63">A36</text>
<text x="880" y="63">13</text>
<text x="895" y="63">13</text>
<text x="731" y="69">4</text>
<text x="736" y="69">a832</text>
<text x="764" y="69">4</text>
<text x="769" y="69">L4x4x</text>
<text x="818" y="69">0</text>
<text x="821" y="69">8</text>
<text x="836" y="69">A36</text>
<text x="882" y="69">7</text>
<text x="895" y="69">26</text>
<text x="731" y="76">1</text>
<text x="736" y="76">bp7</text>
<text x="764" y="76">1</text>
<text x="769" y="76">PL1x14</text>
<text x="818" y="76">1</text>
<text x="821" y="76">4</text>
<text x="836" y="76">A36</text>
<text x="880" y="76">64</text>
<text x="895" y="76">64</text>
<text x="731" y="82">1</text>
<text x="736" y="82">pl394</text>
<text x="764" y="82">1</text>
<text x="769" y="82">PL1x9</text>
<text x="818" y="82">1</text>
<text x="821" y="82">4</text>
<text x="836" y="82">A572-50</text>
<text x="880" y="82">41</text>
<text x="895" y="82">41</text>
<text x="731" y="88">1</text>
<text x="736" y="88">pl907</text>
<text x="764" y="88">1</text>
<text x="769" y="88">PL x6</text>
<text x="818" y="88">0</text>
<text x="821" y="88">6</text>
<text x="836" y="88">A36</text>
<text x="882" y="88">8</text>
<text x="896" y="88">8</text>
<text x="769" y="101">FIELDBOLTS</text>
<text x="731" y="107">2</text>
<text x="772" y="107">DiaF1852N</text>
<text x="818" y="107">0</text>
<text x="821" y="107">2</text>
<text x="731" y="114">2</text>
<text x="772" y="114">DiaA325N</text>
<text x="818" y="114">0</text>
<text x="821" y="114">2</text>
</g>
<g font-size="4.7">
<text x="371" y="76" transform="rotate(-90 371 76)">3/</text>
<text x="372" y="73" transform="rotate(-90 372 73)">4</text>
<text x="382" y="84" transform="rotate(-90 382 84)">1/</text>
<text x="384" y="81" transform="rotate(-90 384 81)">2</text>
<text x="372" y="89" transform="rotate(-90 372 89)">4</text>
<text x="371" y="92" transform="rotate(-90 371 92)">3/</text>
<text x="346" y="101">1/</text>
<text x="349" y="102">2</text>
<text x="373" y="105">9/</text>
<text x="376" y="107">16</text>
<text x="336" y="109">3/</text>
<text x="339" y="111">4</text>
<text x="356" y="109">3/</text>
<text x="359" y="111">4</text>
<text x="416" y="116" transform="rotate(-90 416 116)">EL33-11</text>
<text x="262" y="124" transform="rotate(-90 262 124)">Wp EL33-7</text>
<text x="425" y="123" transform="rotate(-90 425 123)">1/</text>
<text x="427" y="121" transform="rotate(-90 427 121)">2</text>
<text x="458" y="126">1/</text>
<text x="460" y="127">2</text>
<text x="239" y="142" transform="rotate(-90 239 142)">7/</text>
<text x="240" y="139" transform="rotate(-90 240 139)">8</text>
<text x="261" y="142" transform="rotate(-90 261 142)">7/</text>
<text x="263" y="139" transform="rotate(-90 263 139)">8</text>
<text x="247" y="148" transform="rotate(-90 247 148)">W16x31</text>
<text x="269" y="148" transform="rotate(-90 269 148)">W16x36</text>
<text x="297" y="149">1/</text>
<text x="524" y="148">5/</text>
<text x="527" y="149">16</text>
<text x="299" y="151">2</text>
<text x="297" y="158">3/</text>
<text x="299" y="159">8</text>
<text x="422" y="158" transform="rotate(-90 422 158)">30K</text>
<text x="620" y="168">1/</text>
<text x="586" y="173" transform="rotate(-90 586 173)">16</text>
<text x="623" y="169">2</text>
<text x="386" y="179" transform="rotate(-90 386 179)">1/</text>
<text x="388" y="176" transform="rotate(-90 388 176)">2</text>
<text x="584" y="177" transform="rotate(-90 584 177)">13/</text>
<text x="610" y="175">3/</text>
<text x="613" y="176">4</text>
<text x="628" y="175">3/</text>
<text x="631" y="176">4</text>
<text x="399" y="180">3/</text>
<text x="401" y="182">4</text>
<text x="588" y="185" transform="rotate(-90 588 185)">8</text>
<text x="386" y="191" transform="rotate(-90 386 191)">1/</text>
<text x="388" y="188" transform="rotate(-90 388 188)">2</text>
<text x="587" y="188" transform="rotate(-90 587 188)">5/</text>
<text x="659" y="190" transform="rotate(-90 659 190)">8</text>
<text x="657" y="193" transform="rotate(-90 657 193)">3/</text>
<text x="657" y="203" transform="rotate(-90 657 203)">3/</text>
<text x="659" y="201" transform="rotate(-90 659 201)">8</text>
<text x="666" y="203" transform="rotate(-90 666 203)">3/</text>
<text x="667" y="200" transform="rotate(-90 667 200)">4</text>
<text x="587" y="208" transform="rotate(-90 587 208)">5/</text>
<text x="588" y="205" transform="rotate(-90 588 205)">8</text>
<text x="250" y="213" transform="rotate(-90 250 213)">1/</text>
<text x="251" y="210" transform="rotate(-90 251 210)">2</text>
<text x="353" y="214">7/</text>
<text x="356" y="215">8</text>
<text x="366" y="214">1/</text>
<text x="368" y="215">2</text>
<text x="437" y="213" transform="rotate(-90 437 213)">1/</text>
<text x="438" y="210" transform="rotate(-90 438 210)">2</text>
<text x="391" y="217">5/</text>
<text x="394" y="219">16</text>
<text x="571" y="219">1/</text>
<text x="574" y="221">4</text>
<text x="359" y="224">3/</text>
<text x="362" y="226">8</text>
<text x="391" y="225">5/</text>
<text x="394" y="226">16</text>
<text x="571" y="227">1/</text>
<text x="574" y="228">4</text>
<text x="228" y="237" transform="rotate(-90 228 237)">1/</text>
<text x="230" y="234" transform="rotate(-90 230 234)">2</text>
<text x="230" y="256" transform="rotate(-90 230 256)">2</text>
<text x="228" y="259" transform="rotate(-90 228 259)">1/</text>
<text x="427" y="262" transform="rotate(-90 427 262)">2</text>
<text x="347" y="268">1/</text>
<text x="349" y="270">2</text>
<text x="425" y="264" transform="rotate(-90 425 264)">1/</text>
<text x="578" y="269">9/</text>
<text x="595" y="267">1/</text>
<text x="597" y="269">8</text>
<text x="613" y="267">7/</text>
<text x="615" y="269">8</text>
<text x="228" y="274" transform="rotate(-90 228 274)">1/</text>
<text x="230" y="271" transform="rotate(-90 230 271)">2</text>
<text x="328" y="275">3/</text>
<text x="367" y="275">3/</text>
<text x="580" y="271">16</text>
<text x="330" y="277">4</text>
<text x="369" y="277">4</text>
<text x="495" y="283">1/</text>
<text x="498" y="284">2</text>
<text x="483" y="292">3/</text>
<text x="485" y="293">4</text>
<text x="508" y="292">3/</text>
<text x="511" y="293">4</text>
<text x="576" y="290">1/</text>
<text x="579" y="291">4</text>
<text x="576" y="297">1/</text>
<text x="579" y="299">4</text>
<text x="262" y="303" transform="rotate(-90 262 303)">EL15-8</text>
<text x="378" y="306" transform="rotate(-90 378 306)">1/</text>
<text x="380" y="303" transform="rotate(-90 380 303)">4</text>
<text x="447" y="303" transform="rotate(-90 447 303)">EL15-8</text>
<text x="573" y="304" transform="rotate(-90 573 304)">4</text>
<text x="571" y="306" transform="rotate(-90 571 306)">1/</text>
<text x="447" y="316" transform="rotate(-90 447 316)">16</text>
<text x="561" y="316" transform="rotate(-90 561 316)">1/</text>
<text x="563" y="314" transform="rotate(-90 563 314)">2</text>
<text x="239" y="323" transform="rotate(-90 239 323)">7/</text>
<text x="240" y="320" transform="rotate(-90 240 320)">8</text>
<text x="261" y="323" transform="rotate(-90 261 323)">7/</text>
<text x="263" y="320" transform="rotate(-90 263 320)">8</text>
<text x="446" y="320" transform="rotate(-90 446 320)">11/</text>
<text x="573" y="323" transform="rotate(-90 573 323)">4</text>
<text x="247" y="329" transform="rotate(-90 247 329)">W18x40</text>
<text x="269" y="329" transform="rotate(-90 269 329)">W18x40</text>
<text x="454" y="325" transform="rotate(-90 454 325)">W14x22</text>
<text x="571" y="325" transform="rotate(-90 571 325)">1/</text>
<text x="602" y="331">5/</text>
<text x="604" y="332">8</text>
<text x="613" y="331">7/</text>
<text x="615" y="332">8</text>
<text x="295" y="341">7/</text>
<text x="610" y="341">1/</text>
<text x="298" y="342">8</text>
<text x="613" y="343">2</text>
<text x="314" y="364">1/</text>
<text x="317" y="366">4</text>
<text x="620" y="373">1/</text>
<text x="623" y="375">2</text>
<text x="601" y="383" transform="rotate(-90 601 383)">16</text>
<text x="612" y="382">3/</text>
<text x="615" y="384">4</text>
<text x="628" y="382">3/</text>
<text x="631" y="384">4</text>
<text x="599" y="387" transform="rotate(-90 599 387)">13/</text>
<text x="587" y="395" transform="rotate(-90 587 395)">5/</text>
<text x="588" y="393" transform="rotate(-90 588 393)">8</text>
<text x="264" y="404" transform="rotate(-90 264 404)">EL-0-7</text>
<text x="578" y="405" transform="rotate(-90 578 405)">1/</text>
<text x="580" y="403" transform="rotate(-90 580 403)">4</text>
<text x="588" y="413" transform="rotate(-90 588 413)">8</text>
<text x="587" y="415" transform="rotate(-90 587 415)">5/</text>
<text x="382" y="426">5/</text>
<text x="385" y="428">16</text>
<text x="315" y="479" transform="rotate(-90 315 479)">13/</text>
<text x="316" y="475" transform="rotate(-90 316 475)">16</text>
<text x="339" y="508">11/</text>
<text x="349" y="508">5/</text>
<text x="343" y="510">16</text>
<text x="351" y="510">16</text>
<text x="339" y="516">1/</text>
<text x="341" y="518">2</text>
<text x="337" y="524">3/</text>
<text x="339" y="525">8</text>
</g>
<g font-size="4.2">
<text x="823" y="49">1/</text>
<text x="825" y="51">2</text>
<text x="776" y="56">1/</text>
<text x="778" y="57">2</text>
<text x="776" y="62">1/</text>
<text x="778" y="63">2</text>
<text x="776" y="68">3/</text>
<text x="778" y="70">8</text>
<text x="772" y="87">3/</text>
<text x="774" y="89">4</text>
<text x="769" y="106">3/</text>
<text x="770" y="108">4</text>
<text x="823" y="106">1/</text>
<text x="825" y="108">4</text>
<text x="769" y="113">1/</text>
<text x="823" y="113">1/</text>
<text x="770" y="114">2</text>
<text x="825" y="114">4</text>
</g>
<g font-size="4">
<text x="261" y="107" transform="rotate(-90 261 107)">1/</text>
<text x="263" y="105" transform="rotate(-90 263 105)">2</text>
<text x="423" y="147" transform="rotate(-90 423 147)">188</text>
<text x="421" y="152" transform="rotate(-90 421 152)">313/</text>
</g>
<g font-size="3.7">
<text x="17" y="551" transform="rotate(-90 17 551)">03:33:14</text>
<text x="17" y="562" transform="rotate(-90 17 562)">2025</text>
<text x="17" y="570" transform="rotate(-90 17 570)">Jul 29</text>
<text x="17" y="593" transform="rotate(-90 17 593)">PRINTED ON</text>
</g>
</svg>
